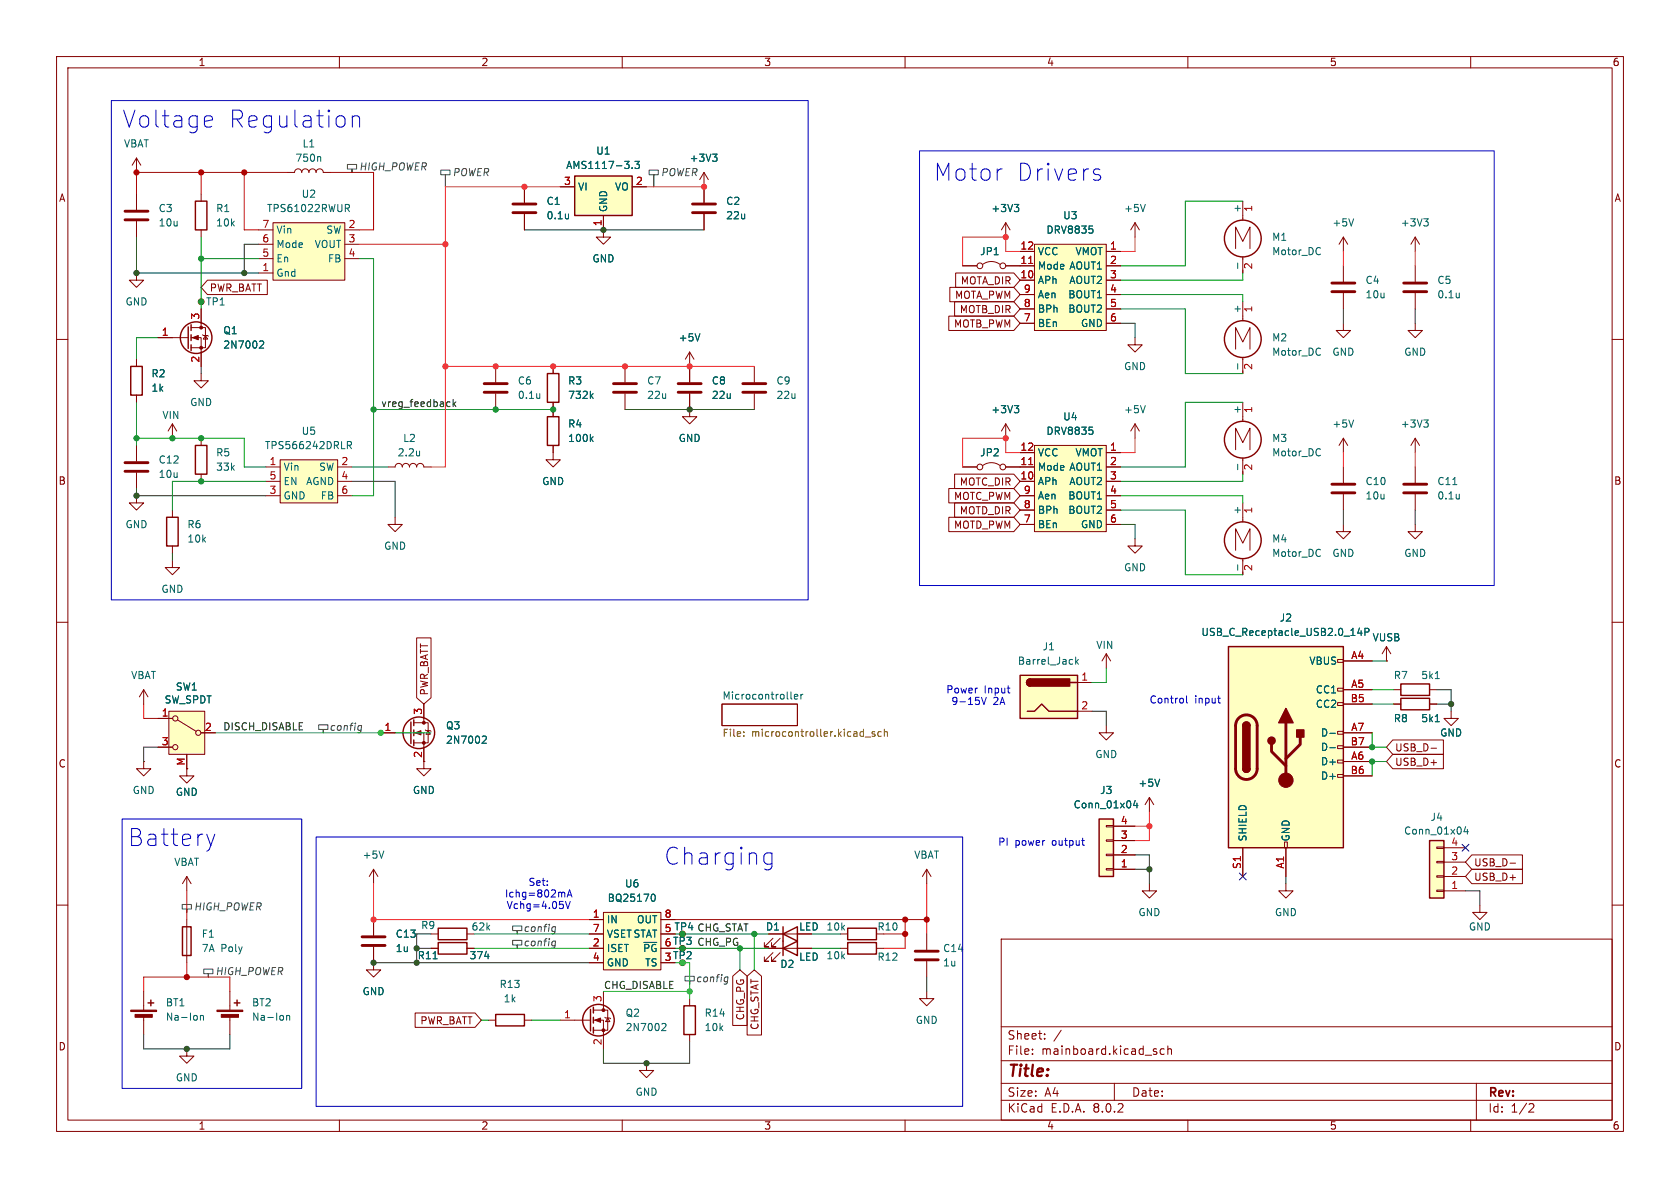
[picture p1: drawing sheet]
<svg xmlns="http://www.w3.org/2000/svg" width="297mm" height="210mm" viewBox="0 0 297 210" stroke-linecap="round" stroke-linejoin="round" font-family="sans-serif">
<g fill="none" stroke="#840000" stroke-width=".18">
<path d="M10 10h277v190h-277zM12 12h273v186h-273zM60 10v2M110 10v2M160 10v2M210 10v2M260 10v2M124.5 30.5l-.8 1.3M124.5 30.5v5.3M124.5 37.8v2.8M124.5 30.5l.7 1.3M10 60h2"/>
<path d="M285 60h2M121.9 69.6v4.1h1.3l-1.3 1.2-1.3-1.2h1.3M121.9 64.8v2.8M133.3 64.8v2.8M133.3 69.6v2.8M10 110h2M285 110h2M127.6 124.5h13.4v3.8h-13.4zM246.4 124.5h1.2M246.4 121.9h1.2M252.7 124.5h1.3M252.7 121.9h1.3"/>
<path d="M256.5 125.7v1.3h1.3l-1.3 1.3-1.2-1.3h1.2M10 160h2M227.3 156.2v1.3h1.3l-1.3 1.3-1.2-1.3h1.2M285 160h2M148.6 167.6h1.3M154.9 167.6h1.3M177 166h108v32h-108zM261.6 160v1.3h1.3l-1.3 1.3-1.3-1.3h1.3M60 198v2M110 198v2M160 198v2M177 194.5h108"/>
<path d="M177 191.5h108M177 187.5h108M177 181.5h108M182.5 186.3v.1M182.5 185.5v.1M184.7 183.6v.1M184.7 182.8v.1M187.6 182.1l-1.3 2M197 191.5v3M204.3 185.9l.2 .2-.2 .3M204.3 185.4l.2 .1M205.8 185.5l-.4-.1-.3 .3v.4l.1 .2h.6"/>
<path d="M206.5 185.5l.2-.1 .3 .1 .1 .9M206.5 184.9v1.5M210 198v2M260 198v2M261 191.5v6.5M270.5 195.1l.5 .1 .2 .3-1 1.1h1"/>
</g>
<path d="M126 27.2h.8l-.5 .5M126.5 27.7l.3 .3v.3l-.3 .2M253.7 120h.8M139.8 123.4l.2 .2M140.4 123.2l.6-.2v-.2l-.4-.1-.2 .2 .1 .6h.5M141.6 122.7v.9M141.9 122.7l-.3 .3M253.7 127.6h.8" fill="none" stroke="#006464" stroke-width=".18"/>
<path d="M131.5 130.1v.1M131.5 129.4v.1M153 130.3h.9M154.6 129.4l-.3-.1-.1 .2v.2l.4 .1v.3h-.4M155.8 129.4l-.4-.1-.2 .3 .1 .5h.5M156.3 129.5l.2-.2 .3 .1 .1 .8M156.3 128.9v1.3" fill="none" stroke="#725600" stroke-width=".18"/>
<path d="M247.6 123.4h5.1v2.1h-5.1zM247.6 120.9h5.1v2h-5.1zM149.9 166.6h5v2.1h-5z" fill="none" stroke="#840000" stroke-width=".25"/>
<path d="M122.4 37.6h4.1M122.4 36.1h4.1M119.9 69.3h4.1M119.9 67.8h4.1M131.3 69.3h4.1M131.3 67.8h4.1" fill="none" stroke="#840000" stroke-width=".51"/>
<path d="M252.7 148.6h2.6v10.2h-2.6z" fill="#ffffc2"/>
<path d="M254 149.7h1.3v.3h-1.3zM254 152.3h1.3v.2h-1.3zM254 154.8h1.3v.3h-1.3zM254 157.4h1.3v.2h-1.3zM255.3 157.5h3.8M255.3 154.9h3.8M255.3 152.4h3.8M255.3 149.9h3.8" fill="none" stroke="#840000" stroke-width=".18"/>
<path d="M252.7 148.6h2.6v10.2h-2.6z" fill="none" stroke="#840000" stroke-width=".25"/>
<path d="M259.1 146.1l-.3 .9h.8M259.4 146.6v.8" fill="none" stroke="#006464" stroke-width=".18"/>
<path d="M182.9 78.7h12.7v15.3h-12.7z" fill="#ffffc2"/>
<g fill="none" stroke="#840000" stroke-width=".18">
<path d="M177.8 39.4l-.8 1.2M177.8 39.4v2.5M177.8 39.4l.8 1.2M182.9 78.7h12.7v15.3h-12.7zM250.2 77.5v2.5M250.2 77.5l-.8 1.2M250.2 77.5l.8 1.2M180.3 80h2.6M180.3 85.1h2.6M180.3 82.6h2.6M180.3 87.6h2.6M180.3 90.2h2.6"/>
<path d="M180.3 92.7h2.6M195.6 80h2.5M195.6 85.1h2.5M195.6 82.6h2.5M195.6 87.6h2.5M195.6 90.2h2.5M195.6 92.7h2.5M250.2 92.7v1.3h1.3l-1.3 1.3-1.3-1.3h1.3M250.2 82.6v2.7M250.2 87.4v2.8M135.9 165.1h5.1M135.9 167.6h7.6"/>
<path d="M136.7 165.9l-1.6 1.5h.8h-.8v-.8M136.7 168.4l-1.6 1.5h.8h-.8v-.7M137.9 165.9l-1.5 1.5h.8h-.8v-.8M137.9 168.4l-1.5 1.5h.8h-.8v-.7M148.6 165.1h1.3"/>
</g>
<path d="M181.9 82.1h.7" fill="none" stroke="#a90000" stroke-width=".18"/>
<path d="M179.3 36.1h.8l-.4 .5M179.9 36.6l.2 .3v.3l-.2 .2M192.6 75.5h.6M193.1 76.1l.1 .1-.1 .5M251.7 74.2h.8l-.4 .5M252.2 74.7l.3 .3v.3l-.3 .2M256.8 85.7h.8M258 87.4v.8M258 88.1h-.1" fill="none" stroke="#006464" stroke-width=".18"/>
<path d="M248.2 87.1h4M248.2 85.6h4" fill="none" stroke="#840000" stroke-width=".51"/>
<path d="M138.4 165.1l2.6-1.3v2.6zM138.4 167.6l2.6-1.2v2.5zM138.4 163.8v5.1M149.9 164.1h5v2h-5z" fill="none" stroke="#840000" stroke-width=".25"/>
<path d="M106.7 161.3h10.1v10.2h-10.1z" fill="#ffffc2"/>
<g fill="none" stroke="#840000" stroke-width=".18">
<path d="M200.7 59.7v1.3h1.2l-1.2 1.2-1.3-1.2h1.3M219.7 53.3v3.4M237.5 57.2v1.2h1.3l-1.3 1.3-1.3-1.3h1.3M35.6 77.5v1.2M218.4 61.7v-3.8l1.3 2.6 1.3-2.6v3.8M219.7 63.2v2.8M237.5 77.5l-.8 1.2M237.5 77.5v2.5M237.5 77.5l.8 1.2M35.6 83.8v1.3M69.8 91.4v1.3h1.3l-1.3 1.3-1.2-1.3h1.2M237.5 92.7v1.3h1.3l-1.3 1.3-1.3-1.3h1.3"/>
<path d="M237.5 82.6v2.7M237.5 87.4v2.8M163.8 153.7l-.7 1.2M163.8 153.7v2.5M163.8 153.7l.8 1.2M76.2 167.6h1.3M76.2 165.1h1.3M82.5 167.6h1.3M82.5 165.1h1.3M104.1 162.6h2.6M104.1 167.6h2.6M104.1 170.2h2.6"/>
<path d="M104.1 165.1h2.6M106.7 161.3h10.1v10.2h-10.1zM116.8 162.6h2.6M116.8 167.6h2.6M116.8 170.2h2.6M116.8 165.1h2.6M163.8 165.1v2.8M163.8 169.9v2.8M86.4 180.3h1.2M92.7 180.3h1.3"/>
</g>
<path d="M218.8 64.3v1M233.4 61.6v.1M233.4 62.7h.1M239.3 74.2l-.4 1.3M115.3 158.1h.1a.68 .68 0 0 1 .5 .6 .68 .68 0 0 1-.5 .6h-.1M76.6 169.5h.7M85.7 169.1h.8" fill="none" stroke="#006464" stroke-width=".18"/>
<path d="M235.5 87.1h4M235.5 85.6h4M161.8 169.7h4.1M161.8 168.1h4.1" fill="none" stroke="#840000" stroke-width=".51"/>
<g fill="none" stroke="#840000" stroke-width=".25">
<path d="M34.5 78.7h2.1v5.1h-2.1zM77.5 166.6h5v2.1h-5zM77.5 164.1h5v2h-5zM87.6 179.3h5.1v2.1h-5.1z"/>
<circle cx="219.7" cy="59.9" r="3.3"/>
</g>
<path d="M29.8 125.7h6.4v7.7h-6.4z" fill="#ffffc2"/>
<g fill="none" stroke="#840000" stroke-width=".18">
<path d="M92.7 33v2.8M92.7 37.8v2.8M219.7 35.6v3.3M106.7 40.6v1.3h1.2l-1.2 1.3-1.3-1.3h1.3M218.4 43.9v-3.8l1.3 2.6 1.3-2.6v3.8M219.7 45.4v2.9M237.5 41.9l-.8 1.3M237.5 41.9v2.6M237.5 47v2.8M237.5 51.8v2.8M237.5 41.9l.8 1.3M250.2 57.2v1.2h1.3l-1.3 1.3-1.3-1.3h1.3"/>
<path d="M250.2 41.9l-.8 1.3M250.2 41.9v2.6M250.2 47v2.8M250.2 51.8v2.8M250.2 41.9l.8 1.3M87.6 64.8v2.8M87.6 69.6v2.8M97.8 64.8v1.2M97.8 71.1v1.3M110.5 64.8v2.8M110.5 69.6v2.8M121.9 62.2v2.6"/>
<path d="M121.9 62.2l-.7 1.3M121.9 62.2l.8 1.3M30.5 99.1v1.2h1.2l-1.2 1.3-1.3-1.3h1.3M30.5 90.2v1.2M30.5 96.5v1.3M25.4 134.6v1.3h1.3l-1.3 1.3-1.3-1.3h1.3M25.4 134.6h.1M25.4 121.9l-.8 1.3M25.4 121.9v2.6M25.4 121.9l.8 1.3M27.9 127h2.6M27.9 132.1h2.6"/>
<path d="M29.8 125.7h6.4v7.7h-6.4zM31.4 127.3l3.3 2M33 133.4v3.8h1.3l-1.3 1.2-1.3-1.2h1.3M35.6 129.5h2.5M67.3 129.5h5.3M73.2 129.5h1.7v6.4h1.3l-1.3 1.3-1.2-1.3h1.2M73.2 127.8h2.5v3.5h-2.5M74.9 124.5v3.3M75.2 129l.1 .2h.8l.1 .1M75.7 129.2l.4 .6h-.8zM104.9 178.6h2.5v3.5h-2.5M106.7 175.3v3.3"/>
<path d="M106.9 179.8l.2 .2h.7l.1 .1M107.4 180l.4 .6h-.7zM121.9 176.5v1.3M163.8 175.3v1.2h1.3l-1.3 1.3-1.2-1.3h1.2M99.1 180.3h5.3M104.9 180.3h1.8v5.1M114.3 188v1.2h1.3l-1.3 1.3-1.3-1.3h1.3M121.9 182.9v1.3"/>
<circle cx="31" cy="127" r=".46"/>
<circle cx="31" cy="132.1" r=".46"/>
<circle cx="35.1" cy="129.5" r=".46"/>
<circle cx="120.7" cy="170.2" r=".51"/>
<circle cx="120.7" cy="167.6" r=".51"/>
<circle cx="120.7" cy="165.1" r=".51"/>
</g>
<g fill="none" stroke="#840000" stroke-width=".25">
<path d="M96.8 66h2v5.1h-2zM29.5 91.4h2v5.1h-2zM72.6 127.6v3.8M73.2 127.3v1M73.2 129v1M73.2 130.8v1M104.4 178.4v3.8M104.9 178.1v1M104.9 179.8v1M120.9 177.8h2v5.1h-2zM104.9 181.6v1"/>
<circle cx="219.7" cy="42.2" r="3.3"/>
<circle cx="74" cy="129.5" r="2.79"/>
<circle cx="105.8" cy="180.3" r="2.79"/>
</g>
<g fill="#840000" stroke="#840000" stroke-width=".18">
<path d="M105.2 180.3l1-.3v.7z"/>
<path d="M73.4 129.5l1-.3v.7z"/>
<circle cx="106.7" cy="182.1" r=".25"/>
<circle cx="106.7" cy="178.6" r=".25"/>
<circle cx="74.9" cy="131.3" r=".25"/>
<circle cx="74.9" cy="127.8" r=".25"/>
</g>
<g fill="none" stroke="#006464" stroke-width=".18">
<path d="M100.5 37.8v.9M100.5 38.6h-.1M239.3 38.7l-.4 1.2M251.7 38.7h.8l-.4 .5M252.2 39.2l.3 .2v.3l-.3 .2M123.7 59l-.4 1.3M218.8 46.5v1M233.4 43.8v.1M233.4 44.9v.1M258 51.8v.8M258 52.5l-.1 .1M95.4 69.6v.8"/>
<path d="M95.4 70.3v.1M104.5 69.9l.4 .5M104.9 69.6l-.5 .5M85.4 130.1l.5 .1 .1 .3-.8 .9h.8M117.2 180.9l.4 .1 .1 .3-.7 .9h.7"/>
</g>
<path d="M90.7 37.6h4M90.7 36.1h4M235.5 51.6h4M235.5 50h4M248.2 51.6h4M248.2 50h4M85.6 69.3h4.1M85.6 67.8h4.1M108.5 69.3h4M108.5 67.8h4" fill="none" stroke="#840000" stroke-width=".51"/>
<path d="M182.9 43.2h12.7v15.2h-12.7z" fill="#ffffc2"/>
<g fill="none" stroke="#840000" stroke-width=".18">
<path d="M200.7 39.4l-.8 1.2M200.7 39.4v2.5M200.7 39.4l.7 1.2M180.3 44.5h2.6M180.3 49.5h2.6M180.3 47h2.6M180.3 52.1h2.6M180.3 54.6h2.6M180.3 57.2h2.6M182.9 43.2h12.7v15.2h-12.7zM195.6 44.5h2.5M195.6 49.5h2.5"/>
<path d="M195.6 47h2.5M195.6 52.1h2.5M195.6 54.6h2.5M195.6 57.2h2.5"/>
</g>
<path d="M181.9 46.6h.7" fill="none" stroke="#a90000" stroke-width=".18"/>
<path d="M192.6 39.9h.6M202.5 36.1l-.4 1.3M193.1 40.5l.1 .2-.1 .5" fill="none" stroke="#006464" stroke-width=".18"/>
<path d="M49.5 81.3h10.2v7.6h-10.2z" fill="#ffffc2"/>
<g fill="none" stroke="#840000" stroke-width=".18">
<path d="M24.1 78.7v2.8M200.7 74.9l-.8 1.3M200.7 74.9v2.6M200.7 74.9l.7 1.3M218.4 79.5v-3.8l1.3 2.5 1.3-2.5v3.8M219.7 71.1v3.4M24.1 83.6v2.8M47 82.6h2.5M47 87.6h2.5M47 85.1h2.5M49.5 81.3h10.2v7.6h-10.2zM59.7 82.6h2.5"/>
<path d="M59.7 87.6h2.5M59.7 85.1h2.5M218.4 97.3v-3.8l1.3 2.5 1.3-2.5v3.8M219.7 81v2.8M219.7 88.9v3.4M219.7 98.8v2.8M195.6 128.3v1.2h1.2l-1.2 1.3-1.3-1.3h1.3"/>
</g>
<path d="M61.4 78h.5l.2 .3-.1 .4h-.6M61.7 78.7l.4 .6M202.5 71.7l-.4 1.3M233.4 79.4h.1M218.8 82.1v.9M218.8 99.8v1M233.4 97.2h.1M233.4 98.2v.1M233.4 80.5h.1" fill="none" stroke="#006464" stroke-width=".18"/>
<g fill="none" stroke="#840000" stroke-width=".25">
<circle cx="219.7" cy="77.7" r="3.3"/>
<circle cx="219.7" cy="95.5" r="3.3"/>
</g>
<path d="M22.1 83.3h4.1M22.1 81.8h4.1" fill="none" stroke="#840000" stroke-width=".51"/>
<path d="M180.3 119.4h10.2v7.6h-10.2z" fill="#ffffc2"/>
<path d="M96.8 73.7h2v5h-2zM180.3 119.4h10.2v7.6h-10.2zM181.6 125.7h1.3l1.2-1.2 1.3 1.2h5.1M182.1 120a.64 .64 0 0 0-.6 .7 .64 .64 0 0 0 .6 .6M189.2 120.7h1.3" fill="none" stroke="#840000" stroke-width=".25"/>
<g fill="#840000" stroke="#840000" stroke-width=".25">
<path d="M181.7 120.2l.4-.2v1.3a.63 .63 0 0 1-.6-.4 .63 .63 0 0 1 .2-.7z"/>
<path d="M182.1 120h7v1.3h-7z"/>
</g>
<path d="M97.8 72.4v1.3M97.8 78.7v1.3M190.5 120.7h2.5M190.5 125.7h2.5" fill="none" stroke="#840000" stroke-width=".18"/>
<path d="M104.5 77.6l.4 .4M104.9 77.2l-.5 .5M190.2 116.1v1.3M190.3 116.9l.4 .5M190.7 116.6l-.5 .5" fill="none" stroke="#006464" stroke-width=".18"/>
<path d="M217.2 114.3h20.3v35.6h-20.3z" fill="#ffffc2"/>
<g fill="none" stroke="#840000" stroke-width=".18">
<path d="M236.5 116.6h1v.5h-1zM237.5 116.8h5.1M245.1 116.8h.1M245.1 114.3l-.8 1.3M245.1 114.3v2.5M245.1 114.3l.8 1.3M236.5 136.9h1v.5h-1zM236.5 134.4h1v.5h-1zM236.5 131.8h1v.5h-1zM236.5 129.3h1v.5h-1zM236.5 124.2h1v.5h-1zM236.5 121.7h1v.5h-1z"/>
<path d="M237.5 121.9h5.1M237.5 134.6h5.1M237.5 129.5h5.1M237.5 124.5h5.1M237.5 137.2h5.1M237.5 132.1h5.1M219.7 149.9v5M227.1 148.8h.5v1.1h-.5zM227.3 149.9v5"/>
</g>
<path d="M217.2 114.3h20.3v35.6h-20.3zM219.7 135.9a.64 .64 0 0 0 .6 .6 .64 .64 0 0 0 .7-.6M219.7 128.3a.64 .64 0 0 1 .6-.7 .64 .64 0 0 1 .7 .7" fill="none" stroke="#840000" stroke-width=".25"/>
<path d="M219 126.9a1.9 1.9 0 0 1 2.1-.4 1.9 1.9 0 0 1 1.1 1.8v7.6a1.91 1.91 0 0 1-1.9 1.9 1.91 1.91 0 0 1-1.9-1.9v-7.8l.2-.6zM224.8 131.6v1.2l2.5 2.6M227.3 127.8v10.1M229.9 130.3v1.3l-2.6 2.5" fill="none" stroke="#840000" stroke-width=".51"/>
<g fill="#840000" stroke="#840000" stroke-width=".25">
<path d="M219.7 135.9h1.3a.64 .64 0 0 1-.7 .6 .64 .64 0 0 1-.6-.6z"/>
<path d="M219.7 128.3h1.3v7.6h-1.3z"/>
<path d="M219.9 127.8a.64 .64 0 0 1 .7-.1 .64 .64 0 0 1 .4 .6h-1.3z"/>
<path d="M227.3 125.2l1.3 2.6h-2.5z"/>
<path d="M229.2 129h1.3v1.3h-1.3z"/>
<circle cx="224.8" cy="130.9" r=".63"/>
</g>
<circle cx="227.3" cy="137.9" r="1.27" fill="#840000" stroke="#840000" stroke-width=".18"/>
<path d="M240.3 111l-.3 .9h.8M240.6 111.5v.8M241.3 111.7h.6l.1-.2v-.3l-.7-.1v1.2M235.1 129.6h1M235.1 132.2h1" fill="none" stroke="#006464" stroke-width=".18"/>
<path d="M101.6 31.1h10.2v7h-10.2z" fill="#ffffc2"/>
<path d="M101.6 31.1h10.2v7h-10.2z" fill="none" stroke="#840000" stroke-width=".25"/>
<path d="M99.1 33h2.5M106.7 38.1v2.5M111.8 33h2.5" fill="none" stroke="#840000" stroke-width=".18"/>
<path d="M111.8 29.7v.1M112.2 28.5h.8l-.4 .5 .4 .1v.6l-.2 .1-.6-.1" fill="none" stroke="#006464" stroke-width=".18"/>
<path d="M48.3 39.4h12.7v10.1h-12.7z" fill="#ffffc2"/>
<g fill="none" stroke="#840000" stroke-width=".18">
<path d="M48.3 39.4h12.7v10.1h-12.7zM24.1 48.3v1.2h1.3l-1.3 1.3-1.2-1.3h1.2M45.7 48.3h2.6M45.7 40.6h2.6M45.7 43.2h2.6M45.7 45.7h2.6M61 40.6h2.5M61 43.2h2.5M61 45.7h2.5M35.6 66v1.3h1.2l-1.2 1.3-1.3-1.3h1.3M97.8 80v1.3h1.3l-1.3 1.3-1.3-1.3h1.3M195.6 115.6l-.8 1.2"/>
<path d="M195.6 115.6v2.5M195.6 115.6l.7 1.2"/>
</g>
<path d="M61.1 36.1h.4l.3 .3-.1 .3-.6 .1M61.4 36.8l.4 .6" fill="none" stroke="#006464" stroke-width=".18"/>
<path d="M194.3 144.8h2.5v10.1h-2.5z" fill="#ffffc2"/>
<g fill="none" stroke="#840000" stroke-width=".18">
<path d="M24.1 27.9v2.6M24.1 34.3v2.8M24.1 39.1v2.8M24.1 27.9l-.7 1.3M24.1 27.9l.8 1.3M35.6 34.3v1.3M50.8 30.5h1.3a.64 .64 0 0 1 .6-.7 .64 .64 0 0 1 .6 .7 .64 .64 0 0 1 .7-.7 .64 .64 0 0 1 .6 .7 .64 .64 0 0 1 .6-.7 .64 .64 0 0 1 .7 .7 .64 .64 0 0 1 .6-.7 .64 .64 0 0 1 .6 .7h1.3M92.7 33v2.8M92.7 37.8v2.8M99.1 33h2.5M106.7 38.1v2.5M111.8 33h2.5"/>
<path d="M124.5 33v2.8M124.5 37.8v2.8M27.9 59.7h5.4M33.8 59.7h1.8v5.1M33.8 57.9h2.5v3.6h-2.5M35.6 53.3h.1M35.6 40.6v1.3M35.6 54.6v3.3M35.8 59.2l.1 .1h.8l.1 .1M36.3 59.3l.4 .6h-.8zM36.7 49.5h10.6v2.6h-10.6l-1.1-1.3zM167.7 55.9h11.5l1.1 1.3-1.1 1.2h-11.5z"/>
<path d="M167.9 50.8h11.3l1.1 1.3-1.1 1.2h-11.3zM168.8 53.3h10.4l1.1 1.3-1.1 1.3h-10.4zM168.9 48.3h10.3l1.1 1.2-1.1 1.3h-10.3zM170.2 47h2.5M173.7 46.7a2.54 2.54 0 0 1 3.1 0M177.8 47h5.1M180.3 44.5h2.6M180.3 49.5h2.6M180.3 52.1h2.6M180.3 54.6h2.6M180.3 57.2h2.6M195.6 47h2.5"/>
<path d="M195.6 44.5h2.5M195.6 49.5h2.5M195.6 52.1h2.5M195.6 54.6h2.5M195.6 57.2h2.5M24.1 63.5v1.3M24.1 69.9v1.2M30.5 74.9l-.8 1.3M30.5 74.9v2.6M30.5 74.9l.7 1.3M97.8 64.8v1.2M97.8 71.1v2.6"/>
<path d="M97.8 78.7v1.3M121.9 64.8v2.8M121.9 69.6v2.8M177.8 74.9l-.8 1.3M177.8 74.9v2.6M177.8 74.9l.8 1.3M24.1 87.6v1.3h1.3l-1.3 1.3-1.2-1.3h1.2M68.6 82.6h1.2a.64 .64 0 0 1 .7-.7 .64 .64 0 0 1 .6 .7 .64 .64 0 0 1 .7-.7 .64 .64 0 0 1 .6 .7 .64 .64 0 0 1 .6-.7 .64 .64 0 0 1 .7 .7 .64 .64 0 0 1 .6-.7 .64 .64 0 0 1 .6 .7h1.3M167.7 86.4h11.5l1.1 1.2-1.1 1.3h-11.5zM167.7 91.4h11.5l1.1 1.3-1.1 1.3h-11.5zM168.8 88.9h10.4l1.1 1.3-1.1 1.2h-10.4zM168.8 83.8h10.4l1.1 1.3-1.1 1.3h-10.4z"/>
<path d="M170.2 82.6h2.5M173.7 82.3a2.54 2.54 0 0 1 3.1 0M177.8 82.6h5.1M180.3 80h2.6M180.3 85.1h2.6M180.3 87.6h2.6M180.3 90.2h2.6M180.3 92.7h2.6M195.6 82.6h2.5M195.6 80h2.5M195.6 85.1h2.5M195.6 87.6h2.5"/>
<path d="M195.6 90.2h2.5M195.6 92.7h2.5M200.7 95.3v1.2h1.2l-1.2 1.3-1.3-1.3h1.3M73.7 112.8h2.5v10.5l-1.3 1.2-1.2-1.2zM237.5 116.8h5.1M245.1 116.8h.1M27.9 132.1h2.6M27.9 127h2.6M33 133.4v2.5M35.6 129.5h2.5M67.3 129.5h2.5M74.9 124.5v2.5"/>
<path d="M74.9 132.1v2.5M237.5 121.9h5.1M237.5 134.6h5.1M237.5 129.5h5.1M237.5 124.5h5.1M237.5 137.2h5.1M237.5 132.1h5.1M246.2 133.3h9v2.6h-9l-1.1-1.3zM246.2 130.8h9v2.6h-9l-1.1-1.3zM246.4 124.5h1.2M252.7 124.5h1.3M253 132.3h1"/>
<path d="M33 154.9v2.6M33 154.9l-.7 1.3M33 154.9l.8 1.3M66 153.7l-.7 1.2M66 153.7v2.5M66 153.7l.8 1.2M195.6 145.9h1.2v.3h-1.2zM195.6 148.5h1.2v.2h-1.2zM195.6 151h1.2v.3h-1.2zM195.6 153.5h1.2v.3h-1.2zM196.8 153.7h3.9M196.8 151.1h3.9"/>
<path d="M196.8 148.6h3.9M196.8 146.1h3.9M203.2 156.2v1.3h1.3l-1.3 1.3-1.3-1.3h1.3M203.2 141l-.8 1.2M203.2 141v2.5M203.2 141l.8 1.2M219.7 149.9v5M227.3 149.9v5M260.2 151.1h8.9v2.6h-8.9l-1.1-1.3zM260.2 153.7h8.9v2.5h-8.9l-1.1-1.3zM267 152.6h.9M25.4 175.3v3.3"/>
<path d="M25.4 179.6v3.3M33 162.6v7.6M40.6 175.3v3.3M40.6 179.6v3.3M66 167.4v4.1h1.3l-1.3 1.2-1.2-1.2h1.2M66 162.6v2.8M73.4 179.1h10.6l1.1 1.2-1.1 1.3h-10.6zM76.2 167.6h1.3M82.5 167.6h1.3M104.1 167.6h2.6M104.1 165.1h2.6M104.1 162.6h2.6"/>
<path d="M104.1 170.2h2.6M116.8 167.6h2.6M116.8 165.1h2.6M116.8 162.6h2.6M116.8 170.2h2.6M129.5 172.6l1.3-1.1 1.3 1.1v8.7h-2.6zM132.1 172.6l1.2-1.1 1.3 1.1v10.4h-2.5zM135.9 167.6h2.5M135.9 165.1h2.5M141 167.6h2.5M33 185.4v1.3h1.3l-1.3 1.3-1.3-1.3h1.3"/>
<circle cx="35.6" cy="53.3" r=".51"/>
<circle cx="173.2" cy="47" r=".51"/>
<circle cx="177.3" cy="47" r=".51"/>
<circle cx="173.2" cy="82.6" r=".51"/>
<circle cx="177.3" cy="82.6" r=".51"/>
</g>
<g fill="none" stroke="#840000" stroke-width=".25">
<path d="M34.5 35.6h2.1v5h-2.1zM33.3 57.8v3.8M33.8 57.4v1M33.8 59.2v1M23.1 64.8h2v5.1h-2zM33.8 61v1M194.3 144.8h2.5v10.1h-2.5zM26.2 177.3h1M26.7 176.8v1M32.3 163.8h1.5v5.1h-1.5zM41.4 177.3h1M41.9 176.8v1"/>
<circle cx="34.7" cy="59.7" r="2.79"/>
</g>
<g fill="none" stroke="#006464" stroke-width=".18">
<path d="M56.5 27.7l.2 .2v.6M100.5 37.8v.9M100.5 38.6h-.1M111.8 29.7v.1M112.2 28.5h.8l-.4 .5 .4 .1v.6l-.2 .1-.6-.1M126 27.2h.8l-.5 .5M126.5 27.7l.3 .3v.3l-.3 .2M179.3 36.1h.8l-.4 .5M179.9 36.6l.2 .3v.3l-.2 .2M192.6 39.9h.6M123.7 59l-.4 1.3M193.1 40.5l.1 .2-.1 .5"/>
<path d="M46.1 60.3h.4l.1 .3-.8 .9h.8M74.2 79.7v.9M104.5 69.9l.4 .5M104.5 77.6l.4 .4M104.9 69.6l-.5 .5M104.9 77.2l-.5 .5M179.3 71.7h.8l-.4 .5M179.9 72.2l.2 .2v.3l-.2 .3M192.6 75.5h.6M193.1 76.1l.1 .1-.1 .5M74.2 80.5h-.1M240.3 111l-.3 .9h.8"/>
<path d="M240.6 111.5v.8M241.3 111.7h.6l.1-.2v-.3l-.7-.1v1.2M85.4 130.1l.5 .1 .1 .3-.8 .9h.8M205 137.7l-.4 1.3M235.1 129.6h1M235.1 132.2h1M253.7 127.6h.8M67.9 150.4l-.5 1.3M115.3 158.1h.1a.68 .68 0 0 1 .5 .6 .68 .68 0 0 1-.5 .6h-.1M200.7 141.5l-.3 .9h.8M201 142v.8M35.4 179.6l.2-.1 .3 .1 .1 .7"/>
<path d="M35.4 179.5v.8M50.7 179.5v.8M50.7 179.6l.2-.1 .3 .1v.7M76.6 169.5h.7M85.7 169.1h.8"/>
</g>
<g fill="#840000" stroke="#840000" stroke-width=".18">
<path d="M34 59.7l1.1-.4v.8z"/>
<path d="M38.4 178.6h4.5v.2h-4.5z"/>
<path d="M39.1 179.3h3.1v.5h-3.1z"/>
<path d="M23.1 178.6h4.6v.2h-4.6z"/>
<path d="M23.9 179.3h3v.5h-3z"/>
<circle cx="35.6" cy="61.5" r=".25"/>
<circle cx="35.6" cy="57.9" r=".25"/>
</g>
<path d="M22.1 38.9h4.1M22.1 37.3h4.1M64 167.1h4.1M64 165.6h4.1" fill="none" stroke="#840000" stroke-width=".51"/>
<g fill="none" stroke="#484848" stroke-width=".18">
<path d="M61.4 29.1h1.6v.8h-.8v.6v-.6h-.8zM77.9 30.1h1.7v.8h-.9v2.1v-2.1h-.8zM114.8 30.1h1.6v.8h-.8v2.1v-2.1h-.8zM56.3 128.1h1.7v.8h-.9v.6v-.6h-.8zM63.6 128.3h.3M63.8 129l-.3 .1M63.9 128.3l-.1 1-.3 .2M32.2 159.9h1.6v.8h-.8v.6v-.6h-.8zM36 171.3h1.6v.8h-.8v.6v-.6h-.8zM90.6 166.2h1.7v.8h-.9v.6v-.6h-.8zM90.6 163.7h1.7v.8h-.9v.6v-.6h-.8zM97.9 166.4h.3"/>
<path d="M97.9 163.8l.3 .1M98.1 167.1l-.4 .1M98.1 164.6l-.4 .1M98.2 166.4l-.1 1-.3 .2M98.2 163.8l-.1 1-.3 .3M121.1 172.6h1.6v.8h-.8v.6v-.6h-.8zM128.3 172.7l.4 .1M128.6 173.5l-.4 .1M128.7 172.7l-.1 1-.3 .3"/>
</g>
<path d="M79.4 71l.2 .1M79.6 71.8l-.2 .1M80.1 70.6v1.3M80.2 71.4l.4 .5M80.6 71l-.5 .5" fill="none" stroke="#0f0f0f" stroke-width=".18"/>
<g fill="none" stroke="#0000c2" stroke-width=".18">
<path d="M19.7 17.8h123.2v88.2h-123.2zM36.6 20.5h.5l.3 .1 .2 .6-1.5 .3M37.4 22.3l-.3 .2h-.5M62.3 20.8a.74 .74 0 0 1 1.3 .1v1.6M62.3 20.5v2M162.6 26.7h101.6v76.8h-101.6zM194.2 30.9l.2 .1 .2 .3-.2 .4-.2 .2M194.2 29.9l.2 .1M173.5 123.3l.4 1.2 .5-1.2M178.1 121.7h.4M178.4 122.5h.1M209.8 123v1.1l.1 .2"/>
<path d="M215.3 123.4h.4M215.5 124.2l.2 .1M21.6 144.8h31.7v47.6h-31.7zM38 147.5l-.7 2M55.9 148h114.3v47.6h-114.3zM99.7 157.7l.1 .2v.7M100 159.3l.4 1.3 .4-1.3M100.3 158.6l.4-1.3 .4 1.3M100.4 158.2h.6M135.3 152.6l.3 .2h.6l.3-.2M135.3 150.9l.3-.1h.6l.3 .1M136.5 150.8v2.4a.81 .81 0 0 1-1 .6"/>
<path d="M191.2 148.6h.5M191.5 149.4h.2"/>
</g>
<g fill="none" stroke="#ff3039" stroke-width=".18">
<path d="M99.1 33h-20.4v49.6h-2.5M114.3 33h10.2M63.5 43.2h15.2M180.3 44.5h-2.5v-2.6h-7.6v5.1M200.7 41.9v2.6h-2.6M237.5 44.5v2.5M250.2 44.5v2.5M78.7 64.8h54.6M200.7 77.5v2.5h-2.6M180.3 80h-2.5v-2.5h-7.6v5.1M237.5 80v2.6M250.2 80v2.6"/>
<path d="M66 156.2v6.4h38.1M200.7 146.1h2.5M203.2 143.5v5.1h-2.5"/>
</g>
<g fill="none" stroke="#262626" stroke-width=".18">
<path d="M24.1 41.9v6.4h21.6M45.7 43.2h-2.5v5.1M92.7 40.6h31.8M198.1 57.2h2.6v2.5M237.5 54.6v2.6M250.2 54.6v2.6M35.6 64.8v1.2M110.5 72.4h22.8M24.1 86.4v1.2h22.9M30.5 97.8v1.3M62.2 85.1h7.6v6.3M198.1 92.7h2.6v2.6"/>
<path d="M237.5 90.2v2.5M250.2 90.2v2.5M27.9 132.1h-2.5v2.5M193 125.7h2.6v2.6M254 124.5h2.5M254 121.9h2.5v3.8M200.7 151.1h2.5v5.1M200.7 153.7h2.5M227.3 154.9v1.3M259.1 157.5h2.5v2.5M66 170.2h38.1M73.7 167.6h2.5"/>
<path d="M76.2 165.1h-2.5v5.1M163.8 172.7v2.6M25.4 182.9v2.5h15.2v-2.5M121.9 184.2v3.8h-15.2v-2.6"/>
</g>
<g fill="none" stroke="#009600" stroke-width=".18">
<path d="M219.7 35.6h-10.2v11.4h-11.4M27.9 59.7h-3.8v3.8M35.6 45.7h10.1M35.6 41.9v12.7M63.5 45.7h2.5v41.9h-3.8M198.1 52.1h21.6v1.2M198.1 54.6h11.4v11.4h10.2M219.7 48.3v1.2h-21.6M24.1 77.5h19.1v5.1h3.8M24.1 71.1v7.6M66 72.4h31.8M219.7 71.1h-10.2v11.5h-11.4"/>
<path d="M47 85.1h-16.5v5.1M62.2 82.6h6.4M198.1 87.6h21.6v1.3M198.1 90.2h11.4v11.4h10.2M219.7 83.8v1.3h-21.6M195.6 118.1v2.6h-2.6M242.6 116.8h2.5M242.6 129.5v2.6h2.5M242.6 124.5h3.8M242.6 121.9h3.8M245.1 134.6h-2.5v2.6M120.6 165.1h15.3"/>
<path d="M120.6 167.6h15.3M130.8 167.6v3.9M133.3 165.1v6.4M143.5 165.1h5.1M143.5 167.6h5.1M85.1 180.3h1.3M94 180.3h5.1"/>
</g>
<path d="M35.6 30.5v3.8M43.2 30.5v10.1h2.5M50.8 30.5h-26.7v3.8M58.4 30.5h7.6v10.1h-2.5M25.4 124.5v2.5h2.5M33 157.5v5.1M163.8 156.2v8.9M25.4 175.3v-2.6h15.2v2.6M33 170.2v2.5M119.4 162.6h44.4M156.2 165.1h3.8M160 162.6v5h-3.8" fill="none" stroke="#c60d00" stroke-width=".18"/>
<path d="M38.1 129.5h38.1M83.8 167.6h20.3M83.8 165.1h20.3M106.7 175.3h15.2M121.9 170.2v6.3" fill="none" stroke="#00cb49" stroke-width=".18"/>
<path d="M219.1 154.3l1.2 1.2M220.3 154.3l-1.2 1.2M258.5 149.3l1.2 1.2M259.7 149.3l-1.2 1.2" fill="none" stroke="#000084" stroke-width=".18"/>
<path d="M181.9 46.6h.7M181.9 82.1h.7" fill="none" stroke="#a90000" stroke-width=".18"/>
<g fill="#ff3039" stroke="#ff3039" stroke-width=".18">
<circle cx="177.8" cy="77.5" r=".46"/>
<circle cx="177.8" cy="41.9" r=".46"/>
<circle cx="203.2" cy="146.1" r=".46"/>
<circle cx="124.5" cy="33" r=".46"/>
<circle cx="121.9" cy="64.8" r=".46"/>
<circle cx="110.5" cy="64.8" r=".46"/>
<circle cx="87.6" cy="64.8" r=".46"/>
<circle cx="78.7" cy="64.8" r=".46"/>
<circle cx="97.8" cy="64.8" r=".46"/>
<circle cx="92.7" cy="33" r=".46"/>
<circle cx="78.7" cy="43.2" r=".46"/>
<circle cx="66" cy="162.6" r=".46"/>
</g>
<g fill="#262626" stroke="#262626" stroke-width=".18">
<circle cx="203.2" cy="153.7" r=".46"/>
<circle cx="256.5" cy="124.5" r=".46"/>
<circle cx="106.7" cy="40.6" r=".46"/>
<circle cx="121.9" cy="72.4" r=".46"/>
<circle cx="73.7" cy="167.6" r=".46"/>
<circle cx="73.7" cy="170.2" r=".46"/>
<circle cx="114.3" cy="188" r=".46"/>
<circle cx="24.1" cy="87.6" r=".46"/>
<circle cx="43.2" cy="48.3" r=".46"/>
<circle cx="24.1" cy="48.3" r=".46"/>
<circle cx="33" cy="185.4" r=".46"/>
<circle cx="66" cy="170.2" r=".46"/>
</g>
<g fill="#00cb49" stroke="#00cb49" stroke-width=".18">
<circle cx="121.9" cy="175.3" r=".46"/>
<circle cx="120.6" cy="170.2" r=".46"/>
<circle cx="67.3" cy="129.5" r=".46"/>
</g>
<g fill="#c60d00" stroke="#c60d00" stroke-width=".18">
<circle cx="160" cy="165.1" r=".46"/>
<circle cx="160" cy="162.6" r=".46"/>
<circle cx="163.8" cy="162.6" r=".46"/>
<circle cx="43.2" cy="30.5" r=".46"/>
<circle cx="24.1" cy="30.5" r=".46"/>
<circle cx="35.6" cy="30.5" r=".46"/>
<circle cx="33" cy="172.7" r=".46"/>
</g>
<g fill="#009600" stroke="#009600" stroke-width=".18">
<circle cx="133.3" cy="165.1" r=".46"/>
<circle cx="130.8" cy="167.6" r=".46"/>
<circle cx="242.6" cy="134.6" r=".46"/>
<circle cx="242.6" cy="132.1" r=".46"/>
<circle cx="87.6" cy="72.4" r=".46"/>
<circle cx="97.8" cy="72.4" r=".46"/>
<circle cx="24.1" cy="77.5" r=".46"/>
<circle cx="30.5" cy="77.5" r=".46"/>
<circle cx="35.6" cy="77.5" r=".46"/>
<circle cx="35.6" cy="85.1" r=".46"/>
<circle cx="35.6" cy="45.7" r=".46"/>
<circle cx="66" cy="72.4" r=".46"/>
<circle cx="35.6" cy="53.3" r=".46"/>
</g>
<g font-size="4.2" fill="#0000c2">
<text x="21.6" y="22.8">Voltage</text>
<text x="40.4" y="22.8">Regulation</text>
<text x="165.1" y="32.2">Motor</text>
<text x="179.7" y="32.2">Drivers</text>
<text x="22.6" y="149.8">Battery</text>
<text x="117.4" y="153.1">Charging</text>
</g>
<text font-size="2.8" fill="#840000" x="178" y="190.9">Title:</text>
<g font-size="2.1" fill="#840000">
<text x="178" y="184">Sheet:</text>
<text x="178" y="186.7">File:</text>
<text x="184.1" y="186.7">mainboard.kicad_sch</text>
<text x="178" y="196.9">KiCad</text>
<text x="178" y="194.1">Size:</text>
<text x="184.7" y="194.1">A4</text>
<text x="185.7" y="196.9">E.D.A.</text>
<text x="193.3" y="196.9">8.0.2</text>
<text x="200" y="194.1">Date:</text>
<text x="263" y="194.3">Rev:</text>
<text x="263" y="196.9">Id:</text>
<text x="267.1" y="196.9">1/2</text>
</g>
<g font-size="1.8" fill="#840000">
<text x="35" y="11.9">1</text>
<text x="85" y="11.9">2</text>
<text x="135" y="11.9">3</text>
<text x="185" y="11.9">4</text>
<text x="235" y="11.9">5</text>
<text x="285" y="11.9">6</text>
<text x="10.3" y="35.9">A</text>
<text x="285.3" y="35.9">A</text>
<text x="37" y="51.8">PWR_BATT</text>
<text x="168.7" y="53">MOTA_PWM</text>
<text x="169.8" y="50.5">MOTA_DIR</text>
<text x="168.5" y="58.1">MOTB_PWM</text>
<text x="169.6" y="55.6">MOTB_DIR</text>
<text x="10.3" y="85.9">B</text>
<text x="168.5" y="88.6">MOTC_PWM</text>
<text x="169.6" y="86">MOTC_DIR</text>
<text x="285.3" y="85.9">B</text>
<text x="168.5" y="93.7">MOTD_PWM</text>
<text x="169.6" y="91.1">MOTD_DIR</text>
<text x="75.9" y="123" transform="rotate(-90 75.9 123)">PWR_BATT</text>
<text x="10.3" y="135.9">C</text>
<text x="74.7" y="134.1" transform="rotate(-90 74.7 134.1)">2</text>
<text x="246.5" y="135.6">USB_D+</text>
<text x="246.5" y="133">USB_D-</text>
<text x="285.3" y="135.9">C</text>
<text x="260.5" y="153.4">USB_D-</text>
<text x="260.5" y="155.9">USB_D+</text>
<text x="141.2" y="164.7">LED</text>
<text x="10.3" y="185.9">D</text>
<text x="74.2" y="181.3">PWR_BATT</text>
<text x="131.8" y="180.5" transform="rotate(-90 131.8 180.5)">CHG_PG</text>
<text x="134.3" y="182.2" transform="rotate(-90 134.3 182.2)">CHG_STAT</text>
<text x="285.3" y="185.9">D</text>
<text x="35" y="199.9">1</text>
<text x="85" y="199.9">2</text>
<text x="135" y="199.9">3</text>
<text x="185" y="199.9">4</text>
<text x="235" y="199.9">5</text>
<text x="285" y="199.9">6</text>
</g>
<g font-size="1.8" fill="#006464">
<text x="21.8" y="26.3">VBAT</text>
<text x="52.1" y="28.8">750n</text>
<text x="53.4" y="26.3">L1</text>
<text x="105.3" y="27.5">U1</text>
<text x="121.8" y="28.8">+3V3</text>
<text x="53.2" y="35.2">U2</text>
<text x="100" y="30.1">AMS1117-3.3</text>
<text x="102.1" y="33.9">VI</text>
<text x="108.6" y="33.9">VO</text>
<text x="27.9" y="37.7">C3</text>
<text x="27.9" y="40.2">10u</text>
<text x="38.1" y="37.7">R1</text>
<text x="38.1" y="40.2">10k</text>
<text x="47.1" y="37.7">TPS61022RWUR</text>
<text x="48.8" y="41.5">Vin</text>
<text x="57.6" y="41.5">SW</text>
<text x="96.5" y="36.4">C1</text>
<text x="96.5" y="39">0.1u</text>
<text x="107.5" y="37.6" transform="rotate(-90 107.5 37.6)">GND</text>
<text x="128.3" y="36.4">C2</text>
<text x="128.3" y="39">22u</text>
<text x="175.2" y="37.7">+3V3</text>
<text x="184.9" y="41.5">DRV8835</text>
<text x="187.9" y="39">U3</text>
<text x="198.6" y="37.7">+5V</text>
<text x="219.5" y="37.7" transform="rotate(-90 219.5 37.7)">+</text>
<text x="235.5" y="40.2">+5V</text>
<text x="247.5" y="40.2">+3V3</text>
<text x="48.8" y="46.6">En</text>
<text x="48.8" y="44">Mode</text>
<text x="55.5" y="44">VOUT</text>
<text x="57.9" y="46.6">FB</text>
<text x="104.6" y="46.6">GND</text>
<text x="173.2" y="45.3">JP1</text>
<text x="183.4" y="47.9">Mode AOUT1</text>
<text x="183.4" y="45.3">VCC</text>
<text x="190" y="45.3">VMOT</text>
<text x="224.8" y="42.8">M1</text>
<text x="224.8" y="45.3">Motor_DC</text>
<text x="48.8" y="49.1">Gnd</text>
<text x="183.4" y="50.4">APh</text>
<text x="183.4" y="52.9">Aen</text>
<text x="188.8" y="52.9">BOUT1</text>
<text x="188.9" y="50.4">AOUT2</text>
<text x="241.3" y="50.4">C4</text>
<text x="241.3" y="52.9">10u</text>
<text x="254" y="50.4">C5</text>
<text x="254" y="52.9">0.1u</text>
<text x="22.1" y="54.2">GND</text>
<text x="36.3" y="54.2">TP1</text>
<text x="39.4" y="59.3">Q1</text>
<text x="183.4" y="58">BEn</text>
<text x="183.4" y="55.5">BPh</text>
<text x="188.8" y="55.5">BOUT2</text>
<text x="191" y="58">GND</text>
<text x="219.5" y="55.5" transform="rotate(-90 219.5 55.5)">+</text>
<text x="39.4" y="61.8">2N7002</text>
<text x="119.9" y="60.6">+5V</text>
<text x="198.6" y="65.6">GND</text>
<text x="224.8" y="60.6">M2</text>
<text x="224.8" y="63.1">Motor_DC</text>
<text x="235.5" y="63.1">GND</text>
<text x="248.2" y="63.1">GND</text>
<text x="26.7" y="66.9">R2</text>
<text x="26.7" y="69.4">1k</text>
<text x="33.5" y="72">GND</text>
<text x="91.4" y="68.2">C6</text>
<text x="91.4" y="70.7">0.1u</text>
<text x="100.3" y="68.2">R3</text>
<text x="100.3" y="70.7">732k</text>
<text x="114.3" y="68.2">C7</text>
<text x="114.3" y="70.7">22u</text>
<text x="125.7" y="68.2">C8</text>
<text x="125.7" y="70.7">22u</text>
<text x="137.2" y="68.2">C9</text>
<text x="137.2" y="70.7">22u</text>
<text x="28.6" y="74.3">VIN</text>
<text x="53.2" y="77.1">U5</text>
<text x="100.3" y="75.8">R4</text>
<text x="175.2" y="73.3">+3V3</text>
<text x="184.9" y="77.1">DRV8835</text>
<text x="187.9" y="74.5">U4</text>
<text x="198.6" y="73.3">+5V</text>
<text x="219.5" y="73.3" transform="rotate(-90 219.5 73.3)">+</text>
<text x="235.5" y="75.8">+5V</text>
<text x="247.5" y="75.8">+3V3</text>
<text x="27.9" y="82.1">C12</text>
<text x="38.1" y="80.9">R5</text>
<text x="38.1" y="83.4">33k</text>
<text x="46.7" y="79.6">TPS566242DRLR</text>
<text x="50" y="83.4">Vin</text>
<text x="56.3" y="83.4">SW</text>
<text x="70.2" y="80.9">2.2u</text>
<text x="71.2" y="78.3">L2</text>
<text x="100.3" y="78.3">100k</text>
<text x="119.9" y="78.3">GND</text>
<text x="173.2" y="80.9">JP2</text>
<text x="183.4" y="83.4">Mode AOUT1</text>
<text x="183.4" y="80.9">VCC</text>
<text x="190" y="80.9">VMOT</text>
<text x="224.8" y="78.3">M3</text>
<text x="224.8" y="80.9">Motor_DC</text>
<text x="27.9" y="84.7">10u</text>
<text x="50" y="88.5">GND</text>
<text x="50" y="86">EN</text>
<text x="54" y="86">AGND</text>
<text x="56.6" y="88.5">FB</text>
<text x="95.8" y="86">GND</text>
<text x="183.4" y="86">APh</text>
<text x="183.4" y="88.5">Aen</text>
<text x="188.8" y="88.5">BOUT1</text>
<text x="188.9" y="86">AOUT2</text>
<text x="241.3" y="86">C10</text>
<text x="241.3" y="88.5">10u</text>
<text x="254" y="86">C11</text>
<text x="254" y="88.5">0.1u</text>
<text x="22.1" y="93.6">GND</text>
<text x="33" y="93.6">R6</text>
<text x="183.4" y="93.6">BEn</text>
<text x="183.4" y="91">BPh</text>
<text x="188.8" y="91">BOUT2</text>
<text x="191" y="93.6">GND</text>
<text x="219.5" y="91.1" transform="rotate(-90 219.5 91.1)">+</text>
<text x="33" y="96.1">10k</text>
<text x="67.8" y="97.4">GND</text>
<text x="198.6" y="101.2">GND</text>
<text x="224.8" y="96.1">M4</text>
<text x="224.8" y="98.7">Motor_DC</text>
<text x="235.5" y="98.7">GND</text>
<text x="248.2" y="98.7">GND</text>
<text x="28.4" y="105">GND</text>
<text x="212.3" y="112.6">USB_C_Receptacle_USB2.0_14P</text>
<text x="226.1" y="110.1">J2</text>
<text x="242.6" y="113.6">VUSB</text>
<text x="179.8" y="117.7">Barrel_Jack</text>
<text x="184.2" y="115.2">J1</text>
<text x="193.7" y="114.9">VIN</text>
<text x="231.4" y="117.7">VBUS</text>
<text x="23.1" y="120.2">VBAT</text>
<text x="29" y="124.6">SW_SPDT</text>
<text x="31" y="122.3">SW1</text>
<text x="127.6" y="123.7">Microcontroller</text>
<text x="232.5" y="122.8">CC1</text>
<text x="232.5" y="125.3">CC2</text>
<text x="246.3" y="120.2">R7</text>
<text x="251.2" y="120.2">5k1</text>
<text x="78.7" y="129.1">Q3</text>
<text x="78.7" y="131.7">2N7002</text>
<text x="233.4" y="130.4">D-</text>
<text x="246.3" y="127.9">R8</text>
<text x="251.2" y="127.9">5k1</text>
<text x="254.5" y="130.4">GND</text>
<text x="193.5" y="134.2">GND</text>
<text x="233.4" y="135.5">D+</text>
<text x="233.4" y="132.9">D-</text>
<text x="23.4" y="140.6">GND</text>
<text x="31" y="140.9">GND</text>
<text x="72.9" y="140.6">GND</text>
<text x="189.7" y="143.1">Conn_01x04</text>
<text x="194.4" y="140.6">J3</text>
<text x="201.2" y="139.3">+5V</text>
<text x="233.4" y="138">D+</text>
<text x="220.6" y="148.8" transform="rotate(-90 220.6 148.8)">SHIELD</text>
<text x="228.2" y="148.8" transform="rotate(-90 228.2 148.8)">GND</text>
<text x="248.1" y="147.7">Conn_01x04</text>
<text x="252.8" y="145.3">J4</text>
<text x="30.7" y="153.3">VBAT</text>
<text x="64" y="152">+5V</text>
<text x="161.5" y="152">VBAT</text>
<text x="107.3" y="159.6">BQ25170</text>
<text x="110.4" y="157.1">U6</text>
<text x="35.6" y="166">F1</text>
<text x="69.9" y="166">C13</text>
<text x="74.4" y="164.4">R9</text>
<text x="83.3" y="164.7">62k</text>
<text x="107.2" y="163.4">IN</text>
<text x="107.2" y="166">VSETSTAT</text>
<text x="112.5" y="163.4">OUT</text>
<text x="135.3" y="164.7">D1</text>
<text x="146" y="164.7">10k</text>
<text x="155" y="164.7">R10</text>
<text x="201.2" y="162.2">GND</text>
<text x="225.3" y="162.2">GND</text>
<text x="259.6" y="164.7">GND</text>
<text x="35.6" y="168.5">7A</text>
<text x="39" y="168.5">Poly</text>
<text x="69.9" y="168.5">1u</text>
<text x="73.7" y="169.8">R11</text>
<text x="82.9" y="169.8">374</text>
<text x="107.2" y="168.5">ISET</text>
<text x="107.2" y="171">GND</text>
<text x="113.6" y="168.5">~{PG}</text>
<text x="114" y="171">TS</text>
<text x="137.9" y="171.3">D2</text>
<text x="141.2" y="170">LED</text>
<text x="146" y="169.8">10k</text>
<text x="155" y="170">R12</text>
<text x="166.6" y="171">1u</text>
<text x="166.6" y="168.5">C14</text>
<text x="29.2" y="178.1">BT1</text>
<text x="44.5" y="178.1">BT2</text>
<text x="64" y="176.1">GND</text>
<text x="88.2" y="174.9">R13</text>
<text x="88.9" y="177.4">1k</text>
<text x="110.5" y="179.9">Q2</text>
<text x="124.5" y="179.9">R14</text>
<text x="29.2" y="180.6">Na-Ion</text>
<text x="44.5" y="180.6">Na-Ion</text>
<text x="110.5" y="182.5">2N7002</text>
<text x="124.5" y="182.5">10k</text>
<text x="161.8" y="181.2">GND</text>
<text x="31" y="191.4">GND</text>
<text x="112.3" y="193.9">GND</text>
</g>
<g font-size="1.8" fill="#484848">
<text x="63.4" y="30.3">HIGH_POWER</text>
<text x="79.9" y="31.3">POWER</text>
<text x="116.8" y="31.3">POWER</text>
<text x="58.2" y="129.4">config</text>
<text x="34.2" y="161.2">HIGH_POWER</text>
<text x="92.5" y="167.5">config</text>
<text x="92.5" y="164.9">config</text>
<text x="38" y="172.6">HIGH_POWER</text>
<text x="122.9" y="173.8">config</text>
</g>
<g font-size="1.8" fill="#a90000">
<text x="99.6" y="32.8">3</text>
<text x="112.3" y="32.8">2</text>
<text x="46.3" y="40.4">7</text>
<text x="61.5" y="40.4">2</text>
<text x="106.4" y="40.1" transform="rotate(-90 106.4 40.1)">1</text>
<text x="221.7" y="37.5" transform="rotate(-90 221.7 37.5)">1</text>
<text x="46.3" y="45.5">5</text>
<text x="46.3" y="42.9">6</text>
<text x="61.5" y="42.9">3</text>
<text x="61.5" y="45.5">4</text>
<text x="180.3" y="46.7">11</text>
<text x="180.3" y="44.2">12</text>
<text x="196.1" y="44.2">1</text>
<text x="196.1" y="46.7">2</text>
<text x="221.7" y="47.7" transform="rotate(-90 221.7 47.7)">2</text>
<text x="46.3" y="48">1</text>
<text x="180.3" y="49.3">10</text>
<text x="180.9" y="51.8">9</text>
<text x="196.1" y="49.3">3</text>
<text x="196.1" y="51.8">4</text>
<text x="28.5" y="59.4">1</text>
<text x="35.3" y="56.6" transform="rotate(-90 35.3 56.6)">3</text>
<text x="180.9" y="56.9">7</text>
<text x="180.9" y="54.4">8</text>
<text x="196.1" y="54.4">5</text>
<text x="196.1" y="56.9">6</text>
<text x="221.7" y="55.3" transform="rotate(-90 221.7 55.3)">1</text>
<text x="35.3" y="64.2" transform="rotate(-90 35.3 64.2)">2</text>
<text x="221.7" y="65.5" transform="rotate(-90 221.7 65.5)">2</text>
<text x="221.7" y="73.1" transform="rotate(-90 221.7 73.1)">1</text>
<text x="47.6" y="82.3">1</text>
<text x="60.3" y="82.3">2</text>
<text x="180.3" y="82.3">11</text>
<text x="180.3" y="79.8">12</text>
<text x="196.1" y="79.8">1</text>
<text x="196.1" y="82.3">2</text>
<text x="221.7" y="83.3" transform="rotate(-90 221.7 83.3)">2</text>
<text x="47.6" y="87.4">3</text>
<text x="47.6" y="84.8">5</text>
<text x="60.3" y="84.8">4</text>
<text x="60.3" y="87.4">6</text>
<text x="180.3" y="84.8">10</text>
<text x="180.9" y="89.9">8</text>
<text x="180.9" y="87.4">9</text>
<text x="196.1" y="84.8">3</text>
<text x="196.1" y="87.4">4</text>
<text x="196.1" y="89.9">5</text>
<text x="180.9" y="92.5">7</text>
<text x="196.1" y="92.5">6</text>
<text x="221.7" y="90.9" transform="rotate(-90 221.7 90.9)">1</text>
<text x="221.7" y="101" transform="rotate(-90 221.7 101)">2</text>
<text x="238.8" y="116.6">A4</text>
<text x="191.1" y="120.4">1</text>
<text x="191.1" y="125.5">2</text>
<text x="238.7" y="124.2">B5</text>
<text x="238.8" y="121.7">A5</text>
<text x="28.5" y="126.7">1</text>
<text x="28.5" y="131.8">3</text>
<text x="36.1" y="129.3">2</text>
<text x="67.9" y="129.3">1</text>
<text x="74.7" y="126.4" transform="rotate(-90 74.7 126.4)">3</text>
<text x="238.7" y="131.8">B7</text>
<text x="238.8" y="129.3">A7</text>
<text x="32.8" y="135.4" transform="rotate(-90 32.8 135.4)">M</text>
<text x="238.7" y="136.9">B6</text>
<text x="238.8" y="134.4">A6</text>
<text x="198" y="148.3">3</text>
<text x="198" y="145.8">4</text>
<text x="256.5" y="149.6">4</text>
<text x="198" y="153.4">1</text>
<text x="198" y="150.9">2</text>
<text x="219.5" y="153.7" transform="rotate(-90 219.5 153.7)">S1</text>
<text x="227.1" y="153.7" transform="rotate(-90 227.1 153.7)">A1</text>
<text x="256.5" y="154.7">2</text>
<text x="256.5" y="152.1">3</text>
<text x="256.5" y="157.2">1</text>
<text x="104.7" y="162.3">1</text>
<text x="104.7" y="167.4">2</text>
<text x="104.7" y="164.8">7</text>
<text x="117.4" y="162.3">8</text>
<text x="117.4" y="164.8">5 TP4</text>
<text x="117.4" y="167.4">6 TP3</text>
<text x="104.7" y="169.9">4</text>
<text x="117.4" y="169.9">3 TP2</text>
<text x="106.4" y="177.2" transform="rotate(-90 106.4 177.2)">3</text>
<text x="99.6" y="180.1">1</text>
<text x="106.4" y="184.9" transform="rotate(-90 106.4 184.9)">2</text>
</g>
<g font-size="1.8" fill="#0f0f0f">
<text x="67.3" y="72">vreg_feedback</text>
<text x="39.4" y="129.2">DISCH_DISABLE</text>
<text x="106.7" y="174.9">CHG_DISABLE</text>
</g>
<g font-size="1.8" fill="#0000c2">
<text x="167.2" y="122.8">Power</text>
<text x="168.1" y="124.8">9-15V</text>
<text x="174" y="122.8">Input</text>
<text x="175.6" y="124.8">2A</text>
<text x="203.1" y="124.6">Control</text>
<text x="211.2" y="124.6">input</text>
<text x="176.4" y="149.7">PI</text>
<text x="179.4" y="149.7">power</text>
<text x="186.1" y="149.7">output</text>
<text x="89.2" y="158.9">Ichg=802mA</text>
<text x="89.5" y="160.9">Vchg=4.05V</text>
<text x="93.3" y="156.8">Set:</text>
</g>
<g font-size="1.8" fill="#725600">
<text x="127.6" y="130.6">File:</text>
<text x="132.9" y="130.6">microcontroller.kicad_sch</text>
</g>
<g font-size="1.8" fill="#009600">
<text x="117.4" y="164.8">5 TP4 CHG_STAT</text>
<text x="117.4" y="167.4">6 TP3 CHG_PG</text>
</g>
</svg>
